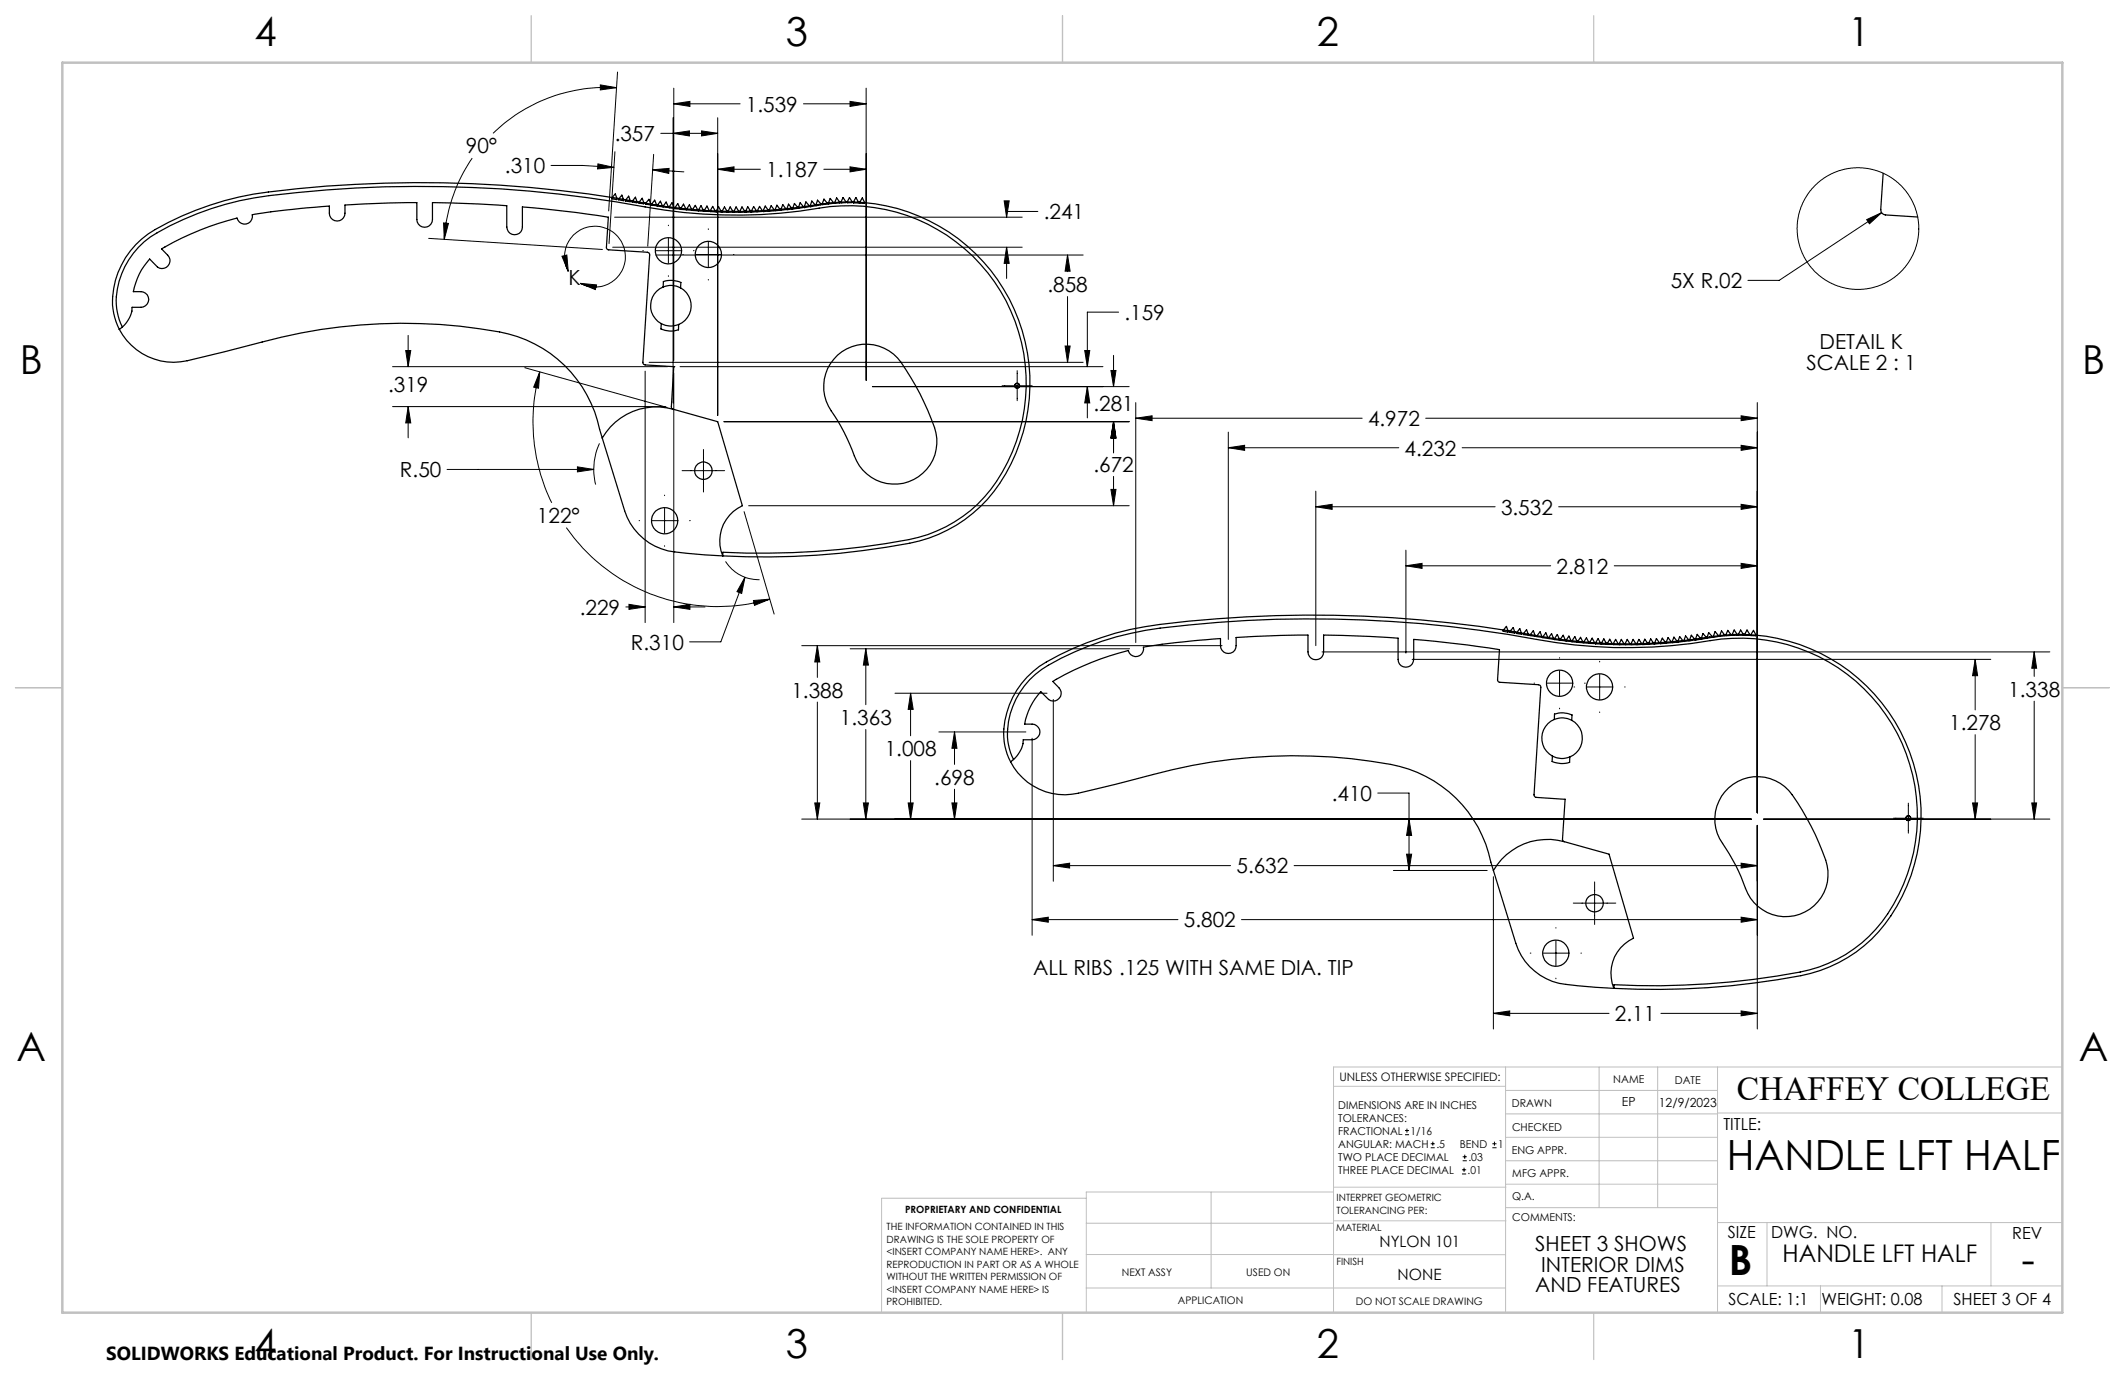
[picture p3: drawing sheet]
<svg xmlns="http://www.w3.org/2000/svg" width="432mm" height="279mm" viewBox="0 0 432 279" stroke-linecap="round" stroke-linejoin="round" font-family="sans-serif">
<g fill="none" stroke="#000" stroke-width=".25">
<path d="M125 39.4l.3 1.2-.9-.2v-.2zM126.4 39.7l.3 1.1-1-.2zM127.7 39.9l.4 1.1-1-.1zM382.7 35.2l-.5 7.4a1.1 1.1 0 0 0 .9 1.1l6.6 .4M129.1 40.1l.3 1.1-1-.1zM130.5 40.3l.3 1.1-1-.1zM131.9 40.5l.3 1.1-1-.1zM133 40.7l.4 1.1-1-.1v-.2zM134.2 40.9l.4 1.1-1-.1zM134.8 58.3v-1.1a4.9 4.9 0 0 1 3.6 .2l-.1 1.1M134.8 58.3a4.1 4.1 0 0 0-2.6 3.6 4.1 4.1 0 0 0 2.2 3.9M134.8 58.3a4.1 4.1 0 0 1 3.5 .2"/>
<path d="M135.4 41.1l.3 1.1-.9-.1zM136.6 41.2l.3 1.1-.9-.1zM137.7 41.4l.4 1.1-1-.1zM138.3 58.5a4.1 4.1 0 0 1 2.1 3.8 4.1 4.1 0 0 1-2.5 3.6M138.9 41.5l.4 1.1-1-.1zM140.1 41.6l.4 1.1h-1zM141.3 41.7l.4 .9v.2h-1zM142.5 41.8l.4 1.1h-1zM143.7 41.9l.4 1.1-1-.1zM144.8 41.9l.5 1.1h-1zM146 42l.5 1.1h-1zM147.2 42.1l.5 1h-1z"/>
<path d="M148.4 42.1l.5 1h-1zM149.6 42.1l.5 1h-1zM150.8 42.1l.5 1h-1zM151.9 42l.6 1.1h-1zM153.1 42l.6 1-1 .1v-.2zM154.3 41.9l.6 1.1h-1zM155.5 41.9l.6 1-1 .1v-.2zM156.7 41.8l.6 .8v.2l-1 .1v-.2zM157.9 41.7l.6 1-1 .1zM159.1 41.6l.6 1-1 .1zM160.2 41.5l.7 1-1 .1zM161.4 41.3l.7 1-1 .2z"/>
<path d="M162.6 41.2l.7 1-1 .1zM163.8 41l.7 1-1 .2zM165 40.9l.7 .9-1 .2zM166.1 40.7l.7 .9-1 .2zM167.4 40.5l.7 1-1 .1zM168.7 40.3l.7 1-1.1 .2zM170 40.2l.6 .8v.2l-1 .1zM171.3 40.1l.6 1.1h-1zM172.6 40.1l.5 1.1h-.9zM173.9 40.1l.5 1.1h-1zM175.2 40.2l.5 1.1h-1zM24.2 66.9a13.7 13.7 0 0 1-.2-11.5 17.3 17.3 0 0 1 7.5-8.8 62.1 62.1 0 0 1 23-7.6 255.7 255.7 0 0 1 80.6 2.9 103.9 103.9 0 0 0 33.5-.7 36.8 36.8 0 0 1 36.4 19.3 36.8 36.8 0 0 1-4.4 41 28.4 28.4 0 0 1-15.7 8.9 158.2 158.2 0 0 1-38 2.6"/>
<path d="M24.2 66.9a12.7 12.7 0 0 0 15.7 5.9l7.7-1.8a130.8 130.8 0 0 1 29.7-5.2 103.2 103.2 0 0 1 26.1 2.1 25.3 25.3 0 0 1 18.4 19.4l5.1 16.5a12.3 12.3 0 0 0 11.4 8.5l8.6 .7M24.9 66.5l-.7 .4M24.9 66.5a13.2 13.2 0 0 1 .5-12.3 16.3 16.3 0 0 1 6.5-6.9 60.6 60.6 0 0 1 22.7-7.5 257.2 257.2 0 0 1 80.4 2.9 104.9 104.9 0 0 0 33.7-.7 36 36 0 0 1 35.6 18.9 36 36 0 0 1-4.2 40.1 27.8 27.8 0 0 1-15.4 8.6 161.9 161.9 0 0 1-37.8 2.6v.8M24.9 66.5a5.4 5.4 0 0 0 1.9-4v-.1h1.8a1.59 1.59 0 0 0 1.6-1.5 1.59 1.59 0 0 0-1.6-1.6h-1.5a13.5 13.5 0 0 1 3.3-6.7l1.6 1.7a1.59 1.59 0 0 0 2.1-.3 1.59 1.59 0 0 0 0-2.1l-1.3-1.3a52.2 52.2 0 0 1 15.4-6.3 1.59 1.59 0 0 0 1.8 1.2 1.59 1.59 0 0 0 1.3-1.9 131.5 131.5 0 0 1 15.6-1.7 2.51 2.51 0 0 0 .7 2.7 1.59 1.59 0 0 0 2.5-1.3v-1.6l9.1-.5h5.5v3.4a1.59 1.59 0 0 0 1.6 1.6 1.59 1.59 0 0 0 1.6-1.6v-3.4l9.4 .3 5.7 .3v4.3a1.59 1.59 0 0 0 1.6 1.6 1.59 1.59 0 0 0 1.6-1.6v-4a242.1 242.1 0 0 1 17.4 2l-.4 6.1 .2 .5 8.2 .6a.49 .49 0 0 1 .4 .5l-1.4 22 .5 .4 5.8 .3M134.4 65.8l-.1 1.1a4.9 4.9 0 0 0 3.6 .1v-1.1M134.4 65.8a4 4 0 0 0 3.5 .1M136.9 74.5l-.5 8.1 .1 .4 .3 .1M136.9 74.5h.1M170.2 72.2a8.7 8.7 0 0 1 12.9 1.4 52.1 52.1 0 0 1 7.1 14.3 8.6 8.6 0 0 1-6.1 10.2 8.6 8.6 0 0 1-10.5-5.5 43.6 43.6 0 0 0-5.3-10.1 8.6 8.6 0 0 1 1.9-10.3zM136.8 83.1l9 2.6 5 17.1a7.8 7.8 0 0 0-3.9 10.2M136.8 83.1a12.7 12.7 0 0 0-14.4 5.9M306.1 127.3l.3 1.1-1-.1z"/>
<path d="M307.5 127.5l.3 1.2-1-.2zM308.8 127.7l.4 1.2-1-.2zM310.2 128l.4 1.1-1.1-.2zM311.6 128.2l.3 1.1-1-.1zM312.9 128.4l.4 1.1-1-.1zM314.1 128.6l.4 1.1-1-.1zM315.3 128.8l.4 1.1-1.1-.1zM316.4 128.9l.5 1-.1 .2-1-.1zM317.6 129.1l.4 1.1-1-.1zM318.8 129.3l.4 1.1-1-.1v-.2zM320 129.4l.4 1.1-1-.1zM321.2 129.5l.4 1.1-1-.1z"/>
<path d="M322.4 129.6l.4 1.1-1-.1zM323.5 129.7l.5 1.1-1-.1zM324.7 129.8l.5 .9v.1h-1zM325.9 129.8l.5 1.1h-1zM327.1 129.9l.5 1.1h-1zM328.3 129.9l.5 1.1h-1zM329.5 129.9l.5 1.1h-1zM330.7 129.9l.5 1.1h-1zM331.9 129.9l.5 1.1h-1zM333 129.9l.6 1.1h-1zM334.2 129.9l.6 1-1 .1zM335.4 129.8l.6 1-1 .2z"/>
<path d="M336.6 129.8l.6 1-1 .1zM337.8 129.7l.6 .8v.2l-1 .1v-.2zM338.9 129.6l.7 .8v.2l-1 .1zM340.1 129.5l.7 1-1 .1zM341.3 129.4l.7 1-1 .1zM342.5 129.2l.7 1-1 .2zM343.7 129.1l.6 .9-.9 .2zM344.9 128.9l.6 1-.9 .2zM346 128.7l.7 1-.9 .2zM347.2 128.6l.7 .9-1 .2zM348.5 128.3l.7 1-1 .2zM349.8 128.2l.6 1-1 .1z"/>
<path d="M351.1 128.1l.6 1-1 .1zM352.4 128l.6 1-1 .1zM353.7 128l.6 1.1h-1.1zM355 128l.5 1.1h-1zM356.3 128.1l.5 1.1h-1zM205.4 154.8a13.3 13.3 0 0 1-.3-11.6 18.3 18.3 0 0 1 10.2-10.1 63.2 63.2 0 0 1 20.3-6.2 255.7 255.7 0 0 1 80.6 2.9 103.9 103.9 0 0 0 33.5-.7 36.8 36.8 0 0 1 36.4 19.3 36.8 36.8 0 0 1-4.4 41 28.4 28.4 0 0 1-15.8 8.9 158.2 158.2 0 0 1-38 2.5M205.4 154.8a12.6 12.6 0 0 0 15.6 5.9l7.7-1.8a129.7 129.7 0 0 1 29.7-5.2 103.2 103.2 0 0 1 26 2.1 25.3 25.3 0 0 1 18.5 19.4l5.1 16.5a12.3 12.3 0 0 0 11.4 8.5l8.5 .6M206 154.3l-.6 .5M206 154.3a13.2 13.2 0 0 1 .4-12.2 16.3 16.3 0 0 1 6.6-6.9 60.6 60.6 0 0 1 22.7-7.6 257.2 257.2 0 0 1 80.4 3 104.9 104.9 0 0 0 33.6-.7 36 36 0 0 1 35.7 18.8 36 36 0 0 1-4.3 40.1 27.2 27.2 0 0 1-15.3 8.7 161.9 161.9 0 0 1-37.8 2.6l-.1 .7M206 154.3a5.4 5.4 0 0 0 1.9-3.9v-.1h1.8a1.59 1.59 0 0 0 1.6-1.6 1.59 1.59 0 0 0-1.6-1.6h-1.5a13.1 13.1 0 0 1 3.3-6.6l1.6 1.6a1.59 1.59 0 0 0 2.1-.2 1.59 1.59 0 0 0 0-2.2l-1.3-1.2a52.1 52.1 0 0 1 15.4-6.3 1.57 1.57 0 0 0 1.8 1.2 1.57 1.57 0 0 0 1.2-1.9 131.5 131.5 0 0 1 15.7-1.7 2.51 2.51 0 0 0 .7 2.7 1.59 1.59 0 0 0 2.5-1.3v-1.7l9.1-.4 5.5-.1v3.5a1.59 1.59 0 0 0 1.6 1.6 1.59 1.59 0 0 0 1.6-1.6v-3.5l9.4 .3 5.7 .4v4.3a1.59 1.59 0 0 0 1.6 1.6 1.59 1.59 0 0 0 1.6-1.6v-4.1a244.4 244.4 0 0 1 17.4 2.1l-.4 6.1 .2 .4 8.1 .6a.49 .49 0 0 1 .5 .6l-1.4 21.9 .4 .4 5.9 .4M315.5 153.6l-.1 1.1a4.9 4.9 0 0 0 3.5 .2l.1-1.1M315.5 153.6a4 4 0 0 0 3.5 .2"/>
<path d="M315.8 146.2l.1-1.1a4.9 4.9 0 0 1 3.5 .2v1.1M315.8 146.2a4.1 4.1 0 0 0-2.5 3.6 4.1 4.1 0 0 0 2.2 3.8M315.8 146.2a4 4 0 0 1 3.6 .2M319.4 146.4a4.1 4.1 0 0 1 2.1 3.8 4.1 4.1 0 0 1-2.5 3.6M317.9 171l9.1 2.6 4.9 17a7.8 7.8 0 0 0-4 10.2M317.9 171a12.7 12.7 0 0 0-14.4 5.9M318 162.4h.1M318 162.4l-.5 8.1v.3l.4 .2M351.3 160.1a8.6 8.6 0 0 1 12.9 1.4 52.1 52.1 0 0 1 7.1 14.3 8.6 8.6 0 0 1-6.1 10.1 8.6 8.6 0 0 1-10.5-5.4 40.2 40.2 0 0 0-5.3-10.1 8.6 8.6 0 0 1 1.9-10.3z"/>
<circle cx="135.8" cy="51" r="2.67"/>
<circle cx="144" cy="51.7" r="2.66"/>
<circle cx="206.7" cy="78.4" r=".47"/>
<circle cx="206.7" cy="78.4" r=".51"/>
<circle cx="142.9" cy="95.7" r="1.76"/>
<circle cx="135.1" cy="105.8" r="2.66"/>
<circle cx="316.9" cy="138.8" r="2.67"/>
<circle cx="325" cy="139.6" r="2.66"/>
<circle cx="387.8" cy="166.3" r=".47"/>
<circle cx="387.8" cy="166.3" r=".5"/>
<circle cx="316.1" cy="193.7" r="2.66"/>
<circle cx="324" cy="183.5" r="1.77"/>
</g>
<g fill="none" stroke="#000" stroke-width=".2">
<path d="M122 17.3l3.3 .5-3.3 .5zM125.3 17.8a33 33 0 0 0-25.1 9.3M125.5 14.6l-1.8 28.3M136.9 17.9v55.3M176 17.9v59.4M96 32.1a33.1 33.1 0 0 0-5.7 16.5M112 33.6h6.3l6.4 .4M121.5 33.3l3.2 .7-3.3 .3zM125 30.8l-1.2 18.7M132.6 34.5l3.4-.3-.1 1zM132.6 34.5l6.4 .4M132.8 31.4l-1.2 18.6"/>
<path d="M134.3 27.1h11.5M136.8 27.1l3.3-.5v1zM136.8 23.9v58M136.9 21.1l3.3-.5v1zM136.9 21.1h13.5M142.6 26.6l3.2 .5-3.2 .5zM145.8 34.4l3.4-.5v1zM145.8 23.9v60.5M145.8 34.4h8.7M163.3 21.1h12.7M167.4 34.4h8.6M172.7 33.9l3.3 .5-3.3 .5z"/>
<path d="M172.7 20.6l3.3 .5-3.3 .5zM87.1 48.4l35.3 2.3M90.1 45.3l1 .1-.8 3.2zM114.2 52.1l1-.3 .3 3.3zM115.5 55.1a6.2 6.2 0 0 1 4.3-9 6.2 6.2 0 0 1 7.2 7.1 6.2 6.2 0 0 1-9.1 4.4M117.9 57.6l3.3 .3-.2 .9zM124.5 50.2h83.2M124.9 44.1h82.8M130.6 50.9h.1M133.3 51.8h86.8M133.3 50.9h5.1M135.8 45.8v.1"/>
<path d="M135.8 48.4v5.1M135.8 56v.2M138.7 51.7h.2M140.9 50.9h.1M141.4 51.7h5.1M143.9 46.5v.1M143.9 49.2v5.1M143.9 56.8v.1M149 51.7h.2M204 40.8h1.1l-.6 3.3zM204.5 50.2l.6 3.3h-1.1zM204.5 50.2v6.4"/>
<path d="M210.9 43h-6.4v1.1M216.9 51.8l.6 3.3h-1.1zM216.9 51.8v3.4M379.3 44.6l3-1.4-2.4 2.3zM382.3 43.2l-20.8 13.8h-6.3M79.8 74.5h55.8M82.4 71.2h1.1l-.6 3.3zM82.9 68.2v6.3M106.6 74.7l29 8.1M109.7 75.6l-.3 3.3-1-.2zM109.7 75.6a37.5 37.5 0 0 0 2.4 26.6M131.1 75.4v51.1"/>
<path d="M131.9 73.6h88.2M136.9 75.8v50.7M138.2 74.5h85.9M177.3 78.6h52.1M203.6 78.4h6.1M206.7 75.3v6.1M216.4 70.3h1.1l-.6 3.3zM216.9 60.3v13.3M220.4 71.2h1l-.5 3.3zM220.9 78.6l.5 3.3h-1zM220.9 78.6v6.3M225.7 75.3h1.1l-.5 3.3z"/>
<path d="M226.3 72.2v6.4M227.3 63.4h-6.4v11.1M79.8 82.6h55.3M82.9 82.6l.6 3.3h-1.1zM82.9 82.6v6.4M90.8 95.4h29.9M117.3 94.9l3.3 .5-3.3 .5zM121.8 90.1a12.8 12.8 0 0 0-.8 8.4M138.6 95.6h8.6M142.9 91.3v8.7M147.1 85.7h82.3M225.7 99.4h1.1l-.5 3.4z"/>
<path d="M226.3 85.7l.5 3.3h-1.1zM226.3 85.7v6.3M226.3 96.8v6M230.8 85l3.3-.5v1zM230.8 81.8v48.8M230.8 85h46M249.6 91l3.3-.5v1zM249.6 87.8v42.1M249.6 91h34.6M267.4 99.8v31.4M289.7 85h67.4M297.1 91h60"/>
<path d="M353.8 90.5l3.3 .5-3.3 .5zM353.8 84.5l3.3 .5-3.3 .5zM357.1 81.8v83.4M115.1 107.2a37.6 37.6 0 0 0 41.3 14.5M129.9 105.8h.1M132.5 105.8h5.1M135 100.6v.1M135 103.3v5M135 110.9v.1M140.1 105.8h.2M147.4 114.1a8 8 0 0 0 6.9 3.7M151.2 104l6.1 20.8"/>
<path d="M151.4 117.3l-.7 3.3-.9-.4zM151.4 117.3l-4.9 13.1h-6.4M152.1 102.8h77.3M267.4 103l3.3-.5v1zM267.4 103h36.4M285.7 115l3.3-.5v1zM285.7 111.8v20.9M285.7 115h29.4M316.7 103h40.4M328 115h29.1M353.8 114.5l3.3 .5-3.3 .5zM353.8 102.5l3.3 .5-3.3 .5z"/>
<path d="M127.2 123.3h3.9M127.8 122.8l3.3 .5-3.3 .5zM136.9 123.3l3.3-.5v1zM136.9 123.3h6.4M153.1 122l3.3-.3-3.1 1.3zM162.9 131.2h85.4M166.1 131.2l.5 3.3h-1zM166.1 131.2v6.5M172.8 131.8h56.7M175.9 131.8l.6 3.3h-1.1zM175.9 131.8v11.4M268.6 132.5h147.9"/>
<path d="M286.9 134h117.6M311.7 138.8h.1M314.4 138.8h5M316.9 133.6v.1M316.9 136.3v5.1M319.8 139.6h.2M322 138.8h.1M322.5 139.6h5.1M325 134.4v.1M325 137.1v5M330.1 139.6h.1M401.4 134l.4 3.3h-1z"/>
<path d="M401.4 134v10.3M413.3 132.5l.5 3.3h-.9zM413.3 132.5v4.9M166.1 142.7v23.7M175.9 148.2v18.2M181.9 140.9h30.9M185 140.9l.6 3.2h-1.1zM185 140.9v8.6M185 154.6v11.8M190.8 148.7h17.7M194 148.7l.5 3.3h-1.1zM194 148.7v6.6"/>
<path d="M209.7 150v40M214 142.1v37M316.9 143.9v.1M325 144.7v.1M401.4 149.3v17.1M413.3 142.5v23.9M162.9 166.4h192.9M165.6 163.2h1l-.5 3.2zM175.4 163.2h1.1l-.6 3.2zM184.5 163.2h1.1l-.6 3.2zM193.4 163.2h1.1l-.5 3.2zM194 160.4v6"/>
<path d="M214 175.9l3.3-.5v1zM214 175.9h36M263 175.9h94.1M280 161.1h6.3v15.8M283.1 176.9h19.1M285.8 173.6h1l-.5 3.3zM286.3 166.4l.5 3.4h-1zM303.5 178.2v30.9M324 179.2v8.7M353.8 175.4l3.3 .5-3.3 .5zM357.1 167.7v41.4M358.4 166.4h58.1"/>
<path d="M384.7 166.3h6.1M387.8 163.2v6.1M400.8 163.2h1l-.4 3.2zM412.9 163.2h.9l-.5 3.2zM209.7 186.9l3.3-.5v1zM209.7 186.9h29.7M252.3 186.9h104.8M310.9 193.7h.2M313.6 193.7h5.1M316.2 188.5v.1M316.2 191.1v5.1M316.2 198.8v.1"/>
<path d="M319.7 183.5h8.6M321.2 193.7h.1M353.8 186.4l3.3 .5-3.3 .5zM303.5 205.9l3.3-.5v1zM303.5 205.9h23.5M337.5 205.9h19.6M353.8 205.4l3.3 .5-3.3 .5zM285.5 230.6h.8M285.5 229.7h.8M285.9 229.3v.9M290.7 233.2h.8M290.7 232.4h.8"/>
<path d="M291.1 232v.8M297.1 238.5h.8M297.1 237.7h.8M297.2 235.9h.9M297.2 235.1h.9M297.5 237.3v.8M297.6 234.6v.9M303.2 233.2h.9M303.2 232.4h.9M303.7 232v.8"/>
<circle cx="377.5" cy="46.4" r="12.4"/>
</g>
<g fill="none" stroke="#c0c0c0" stroke-width=".2">
<path d="M305.9 216.8v49.9M324.9 216.8v28.6M336.8 216.8v28.6M349 216.8v49.9M419.1 216.8h-148.1v49.9M271 220.7h34.9M305.9 231.1h43.1M305.9 226.3h43.1M305.9 221.6h43.1M305.9 235.9h43.1M349 226.2h70.1M220.7 248.6h50.3"/>
<path d="M220.7 254.9h50.3M220.7 243.5h-41.6v23.2M246.1 242.2v19.5M271 255h34.9M271 248.1h35M271 242.2h-50.3v24.5M271 241.2h35M305.9 240.6h43.1M306 245.4h43M349 248.4h70.1M359.1 248.4v12.9M404.6 248.4v12.9"/>
<path d="M220.7 261.7h85.2M349 261.3h70.1M369.9 261.3v5.4M394.6 261.3v5.4"/>
</g>
<path d="M108 3.2v9.5M215.9 3.2v9.5M323.8 3.2v9.5M3.1 139.7h9.6M419.1 139.7h9.5M108 266.7v9.6M215.9 266.7v9.6M323.8 266.7v9.6" fill="none" stroke="#c0c0c0" stroke-width=".25"/>
<path d="M12.7 12.7h406.4v254h-406.4z" fill="none" stroke="#c0c0c0" stroke-width=".5"/>
<g fill="#000">
<path d="M117.9 57.6l3.3 .3-.2 .9zM114.2 52.1l1-.3 .3 3.3z"/>
<path d="M151.4 117.3l-1.6 2.9 .9 .4zM109.7 75.6l-.3 3.3-1-.2zM153.1 122l3.3-.3-3.1 1.3zM226.3 85.7l.5 3.3h-1.1zM225.7 99.4h1.1l-.5 3.4zM225.7 75.3h1.1l-.5 3.3zM226.3 85.7l.5 3.3h-1.1zM172.7 33.9l3.3 .5-3.3 .5zM145.8 34.4l3.4-.5v1zM136.8 27.1l3.3-.5v1zM142.6 26.6l3.2 .5-3.2 .5zM82.4 71.2h1.1l-.6 3.3zM82.9 82.6l.6 3.3h-1.1zM172.7 20.6l3.3 .5-3.3 .5zM136.9 21.1l3.3-.5v1zM220.9 78.6l.5 3.3h-1zM220.4 71.2h1l-.5 3.3zM117.3 94.9v1l3.4-.5zM216.9 51.8l.6 3.3h-1.1zM216.4 70.3h1.1l-.6 3.3zM204 40.8h1.1l-.6 3.3zM204.5 50.2l.6 3.3h-1.1zM121.5 33.3l3.2 .7-3.3 .3zM132.6 34.5l3.4-.3-.1 1zM122 17.3l3.3 .5-3.3 .5zM90.1 45.3l1 .1-.8 3.2zM127.8 122.8l3.3 .5-3.3 .5zM136.9 123.3l3.3-.5v1zM379.3 44.6l.6 .9 2.4-2.3zM353.8 114.5l3.3 .5-3.3 .5zM285.7 115l3.3-.5v1zM353.8 102.5l3.3 .5-3.3 .5zM267.4 103l3.3-.5v1zM353.8 90.5l3.3 .5-3.3 .5zM249.6 91l3.3-.5v1zM230.8 85l3.3-.5v1zM353.8 84.5l3.3 .5-3.3 .5zM353.8 175.4l3.3 .5-3.3 .5zM214 175.9l3.3-.5v1zM209.7 186.9l3.3-.5v1zM353.8 186.4l3.3 .5-3.3 .5zM400.8 163.2h1l-.4 3.2zM401.4 134l.4 3.3h-1zM413.3 132.5l.5 3.3h-.9zM412.9 163.2h.9l-.5 3.2zM165.6 163.2h1l-.5 3.2zM166.1 131.2l.5 3.3h-1zM175.4 163.2h1.1l-.6 3.2zM175.9 131.8l.6 3.3h-1.1zM184.5 163.2h1.1l-.6 3.2zM185 140.9l.6 3.2h-1.1zM193.4 163.2h1.1l-.5 3.2zM194 148.7l.5 3.3h-1.1zM286.3 166.4l.5 3.4h-1zM285.8 173.6h1l-.5 3.3zM353.8 205.4l3.3 .5-3.3 .5zM303.5 205.9l3.3-.5v1z"/>
</g>
<g font-size="8.5">
<text x="350.9" y="237.7">HANDLE LFT HALF</text>
<text x="351.3" y="259">B</text>
<text x="410.8" y="258.9">-</text>
</g>
<g font-size="8.1">
<text x="51.7" y="9.3">4</text>
<text x="159.7" y="9.3">3</text>
<text x="267.6" y="9.3">2</text>
<text x="375.6" y="9.3">1</text>
<text x="4" y="76">B</text>
<text x="423.1" y="76">B</text>
<text x="3.3" y="215.7">A</text>
<text x="422.4" y="215.7">A</text>
<text x="51.7" y="276">4</text>
<text x="159.7" y="276">3</text>
<text x="267.6" y="276">2</text>
<text x="375.6" y="276">1</text>
</g>
<text font-size="6.9" x="352.9" y="223.6">CHAFFEY COLLEGE</text>
<text font-size="4.9" x="362.2" y="256.5">HANDLE LFT HALF</text>
<g font-size="4.2">
<text x="151.6" y="22.7">1.539</text>
<text x="124.9" y="28.7">.357</text>
<text x="94.7" y="31.2">90°</text>
<text x="102.6" y="35.2">.310</text>
<text x="155.7" y="36">1.187</text>
<text x="212.1" y="44.6">.241</text>
<text x="115.5" y="57.9">K</text>
<text x="212.8" y="59.3">.858</text>
<text x="339.5" y="58.6">5X R.02</text>
<text x="228.5" y="65">.159</text>
<text x="369.8" y="70.9">DETAIL K</text>
<text x="367.1" y="75.1">SCALE 2 : 1</text>
<text x="78.9" y="79.8">.319</text>
<text x="222.2" y="83.6">.281</text>
<text x="278" y="86.6">4.972</text>
<text x="222.2" y="95.9">.672</text>
<text x="285.4" y="92.6">4.232</text>
<text x="81.3" y="97">R.50</text>
<text x="109.1" y="106.3">122°</text>
<text x="305" y="104.6">3.532</text>
<text x="316.3" y="116.6">2.812</text>
<text x="117.8" y="124.9">.229</text>
<text x="128.2" y="132">R.310</text>
<text x="160.8" y="141.7">1.388</text>
<text x="408.1" y="141.5">1.338</text>
<text x="170.7" y="147.3">1.363</text>
<text x="396.1" y="148.4">1.278</text>
<text x="179.8" y="153.6">1.008</text>
<text x="189.8" y="159.4">.698</text>
<text x="270.6" y="162.7">.410</text>
<text x="251.2" y="177.5">5.632</text>
<text x="240.6" y="188.5">5.802</text>
<text x="209.9" y="198">ALL RIBS .125 WITH SAME DIA. TIP</text>
<text x="328.1" y="207.5">2.11</text>
<text x="312" y="254.3">SHEET 3 SHOWS</text>
<text x="312" y="262.6">AND FEATURES</text>
<text x="313.1" y="258.4">INTERIOR DIMS</text>
</g>
<text font-size="3.8" x="21.6" y="276.3">SOLIDWORKS Educational Product. For Instructional Use Only.</text>
<g font-size="3.4">
<text x="350.2" y="229.5">TITLE:</text>
<text x="351.1" y="251.6">SIZE</text>
<text x="359.9" y="251.6">DWG. NO.</text>
<text x="408.9" y="251.7">REV</text>
<text x="351.2" y="265.2">SCALE: 1:1</text>
<text x="370.1" y="265.3">WEIGHT: 0.08</text>
<text x="396.9" y="265.2">SHEET 3 OF 4</text>
</g>
<g font-size="3.2">
<text x="280.3" y="253.3">NYLON 101</text>
<text x="284" y="260.1">NONE</text>
</g>
<g font-size="2.5">
<text x="329.6" y="224.8">EP</text>
<text x="337.1" y="224.9">12/9/2023</text>
</g>
<text font-size="2.4" x="272.2" y="219.7">UNLESS OTHERWISE SPECIFIED:</text>
<g font-size="2.2">
<text x="327.8" y="220.1">NAME</text>
<text x="340.3" y="220.2">DATE</text>
<text x="271.9" y="225.3">DIMENSIONS ARE IN INCHES</text>
<text x="271.9" y="227.9">TOLERANCES:</text>
<text x="307.2" y="224.9">DRAWN</text>
<text x="271.9" y="230.6">FRACTIONAL</text>
<text x="271.9" y="233.2">ANGULAR: MACH</text>
<text x="286.6" y="230.6">1/16</text>
<text x="291.9" y="233.2">.5</text>
<text x="296.6" y="233.2">BEND</text>
<text x="304.4" y="233.2">1</text>
<text x="307.3" y="229.8">CHECKED</text>
<text x="271.9" y="238.5">THREE PLACE DECIMAL</text>
<text x="271.9" y="235.9">TWO PLACE DECIMAL</text>
<text x="298.2" y="238.5">.01</text>
<text x="298.4" y="235.9">.03</text>
<text x="307.2" y="234.5">ENG APPR.</text>
<text x="307.3" y="239.2">MFG APPR.</text>
<text x="307.3" y="243.9">Q.A.</text>
<text x="307.3" y="248.1">COMMENTS:</text>
</g>
<g font-size="2.1">
<text x="227.9" y="259.2">NEXT ASSY</text>
<text x="253.3" y="259.2">USED ON</text>
<text x="239.3" y="265">APPLICATION</text>
<text x="275.5" y="265.1">DO NOT SCALE DRAWING</text>
</g>
<g font-size="2">
<text x="271.6" y="244.1">INTERPRET GEOMETRIC</text>
<text x="180.2" y="250">THE INFORMATION CONTAINED IN THIS</text>
<text x="183.9" y="246.4">PROPRIETARY AND CONFIDENTIAL</text>
<text x="271.5" y="250.2">MATERIAL</text>
<text x="271.6" y="246.6">TOLERANCING PER:</text>
<text x="180.2" y="252.5">DRAWING IS THE SOLE PROPERTY OF</text>
<text x="180.2" y="255.1">&lt;INSERT COMPANY NAME HERE&gt;. ANY</text>
<text x="180.2" y="257.6">REPRODUCTION IN PART OR AS A WHOLE</text>
<text x="271.5" y="257">FINISH</text>
<text x="180.2" y="260.1">WITHOUT THE WRITTEN PERMISSION OF</text>
<text x="180.2" y="262.6">&lt;INSERT COMPANY NAME HERE&gt; IS</text>
<text x="180.2" y="265.2">PROHIBITED.</text>
</g>
</svg>
